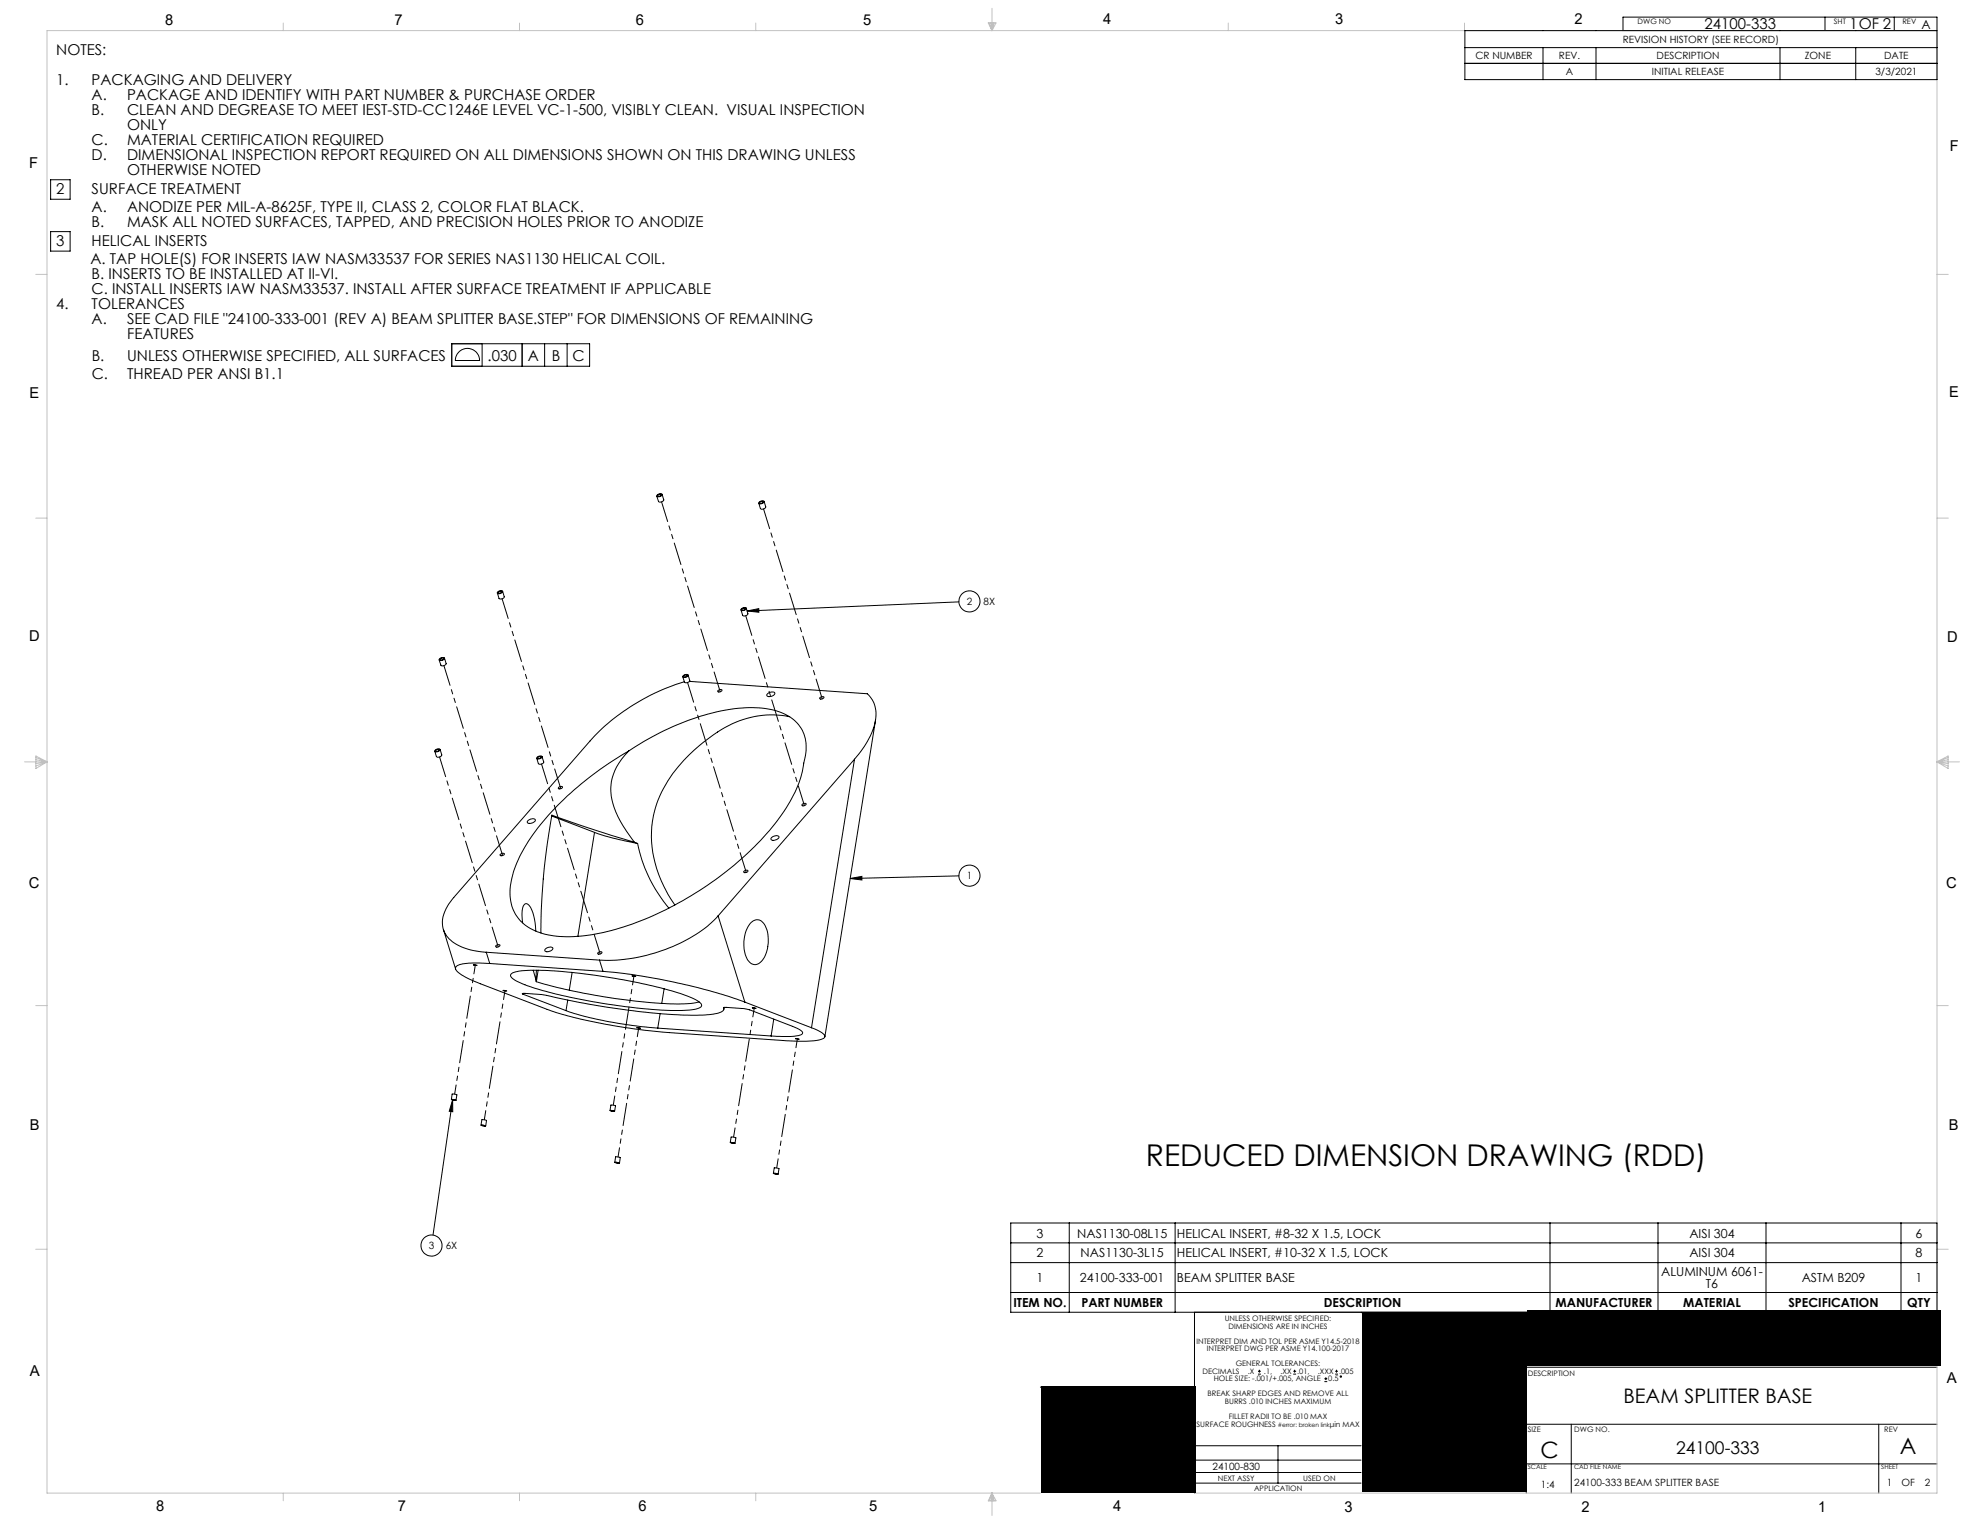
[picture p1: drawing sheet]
<svg xmlns="http://www.w3.org/2000/svg" width="559mm" height="432mm" viewBox="0 0 559 432" stroke-linecap="round" stroke-linejoin="round" font-family="sans-serif">
<g fill="none" stroke="#000" stroke-width=".28">
<path d="M413.4 17.9h133.3M413.4 13.4h133.3M435.5 13.4v9.1M450.4 13.4v9.1M458 8.6v-3.8h88.7v17.7h-133.3v-13.9h133.3M502.4 13.4v9.1M515.1 4.8v3.8M523.7 13.4v9.1M534.6 4.8v3.8M14.3 50.7h5.5v5.5h-5.5zM14.3 65.4h5.5v5.5h-5.5zM127.5 97h38.9v6.4h-38.9z"/>
<path d="M129.5 99.4a3.4 3.4 0 0 1 3.7-.8 3.4 3.4 0 0 1 2.2 3.1h-6.9l.2-1zM136.1 97v6.4M147.4 97v6.4M153.7 97v6.4M160.1 97v6.4M185.5 139.7l.2-.2a.58 .58 0 0 1 .6-.3 .58 .58 0 0 1 .5 .6l-.4 .3a.63 .63 0 0 1-1-.3zM185.7 139.7l.1-.1a.37 .37 0 0 1 .4-.2 .37 .37 0 0 1 .3 .4l-.1 .1a.37 .37 0 0 1-.4 .2 .37 .37 0 0 1-.3-.4zM186.9 139.6l.4 1.4-.3 .5a.89 .89 0 0 1-1.2 0l-.5-1.5M214.2 141.7l.3-.2a.58 .58 0 0 1 .6-.3 .58 .58 0 0 1 .5 .5l-.2 .3a.67 .67 0 0 1-.7 .3 .67 .67 0 0 1-.5-.4zM214.6 141.6a.48 .48 0 0 1 .8 .1l-.1 .1a.51 .51 0 0 1-.9 0zM215.7 141.5l.4 1.6-.3 .4a.94 .94 0 0 1-1.2 0l-.5-1.5M140.5 167l.2-.1a.62 .62 0 0 1 .6-.3 .62 .62 0 0 1 .5 .5l-.2 .2a.66 .66 0 0 1-.7 .3 .66 .66 0 0 1-.5-.4z"/>
<path d="M140.7 167.1l.1-.1a.39 .39 0 0 1 .4-.2 .39 .39 0 0 1 .3 .4l-.1 .1a.39 .39 0 0 1-.4 .2 .39 .39 0 0 1-.3-.4zM141.9 166.9l.4 1.5a1.01 1.01 0 0 1-1.5 .5l-.4-1.5M209.3 171.8l.3-.2a.54 .54 0 0 1 .6-.2 .54 .54 0 0 1 .4 .5l-.2 .2a.69 .69 0 0 1-.7 .3 .69 .69 0 0 1-.6-.4zM209.4 171.9l.2-.1a.39 .39 0 0 1 .4-.2 .39 .39 0 0 1 .3 .3 .54 .54 0 0 1-.9 0zM210.6 171.7l.5 1.5a.96 .96 0 0 1-1.5 .4l-.5-1.5M210.9 172.4l3.2-.6 .1 1zM270.6 169.9l-59.7 2.5M124.1 185.8l.2-.1a.58 .58 0 0 1 .6-.3 .58 .58 0 0 1 .5 .6l-.4 .3a.63 .63 0 0 1-1-.2zM124.2 186l.2-.1a.42 .42 0 0 1 .4-.2 .42 .42 0 0 1 .4 .2l-.2 .2a.44 .44 0 0 1-.4 .2 .44 .44 0 0 1-.4-.3zM125.4 185.8l.5 1.5-.3 .4a.89 .89 0 0 1-1.2 0l-.5-1.5M192.9 190.6l.1-.1a.58 .58 0 0 1 .7-.3 .58 .58 0 0 1 .4 .5l-.2 .3a.66 .66 0 0 1-.6 .3 .66 .66 0 0 1-.6-.5zM193 190.7l.1-.1a.45 .45 0 0 1 .8 .1l-.2 .2a.45 .45 0 0 1-.7-.1z"/>
<path d="M193.1 192.4a59.2 59.2 0 0 0-26.6 16.7l-38.4 44.2a10.1 10.1 0 0 0-3 8.8 9.4 9.4 0 0 0 7 5.8l5.1 .8M194.2 190.5l.5 1.7-.8 .5-.7-.2-.5-1.5M194.6 192.3l50.2 3.5a8.7 8.7 0 0 1 1.7 9.9l-.3 .7a28.2 28.2 0 0 1-5 7.9M202.6 194.9l.2-.1a.51 .51 0 0 1 .5-.2 .51 .51 0 0 1 .4 .3l-.2 .2a.53 .53 0 0 1-.5 .2 .53 .53 0 0 1-.4-.4zM216.6 195.8l.7-.4a.93 .93 0 0 1 1.4 .3 1.48 1.48 0 0 1-2.3 .5zM231.4 197l.2-.2a.54 .54 0 0 1 .5-.2 .54 .54 0 0 1 .4 .3 .66 .66 0 0 1-1.1 .1zM122.9 211.6l.1-.1a.58 .58 0 0 1 .7-.3 .58 .58 0 0 1 .4 .5l-.2 .2a.67 .67 0 0 1-.6 .4 .67 .67 0 0 1-.6-.5zM123 211.8l.2-.2a.37 .37 0 0 1 .4-.2 .37 .37 0 0 1 .3 .4 .51 .51 0 0 1-.9 0zM124.2 211.5l.5 1.5-.3 .5a.94 .94 0 0 1-1.2 0l-.5-1.5M151.6 213.7l.2-.2a.58 .58 0 0 1 .7-.3 .58 .58 0 0 1 .4 .5l-.2 .3a.66 .66 0 0 1-.6 .3 .66 .66 0 0 1-.6-.5zM151.8 213.7l.1-.1a.39 .39 0 0 1 .4-.2 .39 .39 0 0 1 .3 .4l-.1 .1a.37 .37 0 0 1-.4 .2 .37 .37 0 0 1-.3-.4zM153 213.5l.5 1.7-.9 .5-.7-.2-.4-1.5"/>
<path d="M177.4 211.9a14.6 14.6 0 0 0-3 18.7l1.4 2.4 3.2 4.7M222.8 202.3a27.7 27.7 0 0 0-23.4 6.5 37.4 37.4 0 0 0-15 21.3 32.6 32.6 0 0 0 6.1 25.3M241.2 214.3l-38.5 44.2M241.2 214.3l-12.2 75.8M247.1 203.3l-14.3 89.3M149 231.6l.5-.3a.9 .9 0 0 1 1.6 .3l-.8 .6a.89 .89 0 0 1-1.5-.3zM155.7 230.3l12.1 4.6M157.3 227.3a119.9 119.9 0 0 1 35.8-23.5 48.5 48.5 0 0 1 22.8-3.8 12.8 12.8 0 0 1 10.8 6.6 12.5 12.5 0 0 1 .1 8.8 34.9 34.9 0 0 1-8.1 17.2 93.1 93.1 0 0 1-48.4 30.6 33.3 33.3 0 0 1-18.7-.2 11.7 11.7 0 0 1-7.3-14.5 43 43 0 0 1 11.3-19.4zM157.7 222.2l.1-.1a.5 .5 0 0 1 .5-.2 .5 .5 0 0 1 .4 .4l-.2 .2a.5 .5 0 0 1-.5 .2 .5 .5 0 0 1-.4-.4zM167.8 234.9a72.8 72.8 0 0 0 12.2 3.2M167.8 234.9l-4.7 29.4M179 237.7l-13.3-4.2-9.9-3.5a183.1 183.1 0 0 0-3.2 33.3"/>
<path d="M179 237.7l1 .4M180 238.1a40.6 40.6 0 0 0 8.8 18.2M217.7 236.4l.6-.4a.94 .94 0 0 1 1.5 .4l-.8 .6a.79 .79 0 0 1-.8 .3 .79 .79 0 0 1-.6-.8zM226.4 227l.2-.1a.5 .5 0 0 1 .5-.2 .5 .5 0 0 1 .4 .3l-.1 .2a.55 .55 0 0 1-.6 .3 .55 .55 0 0 1-.5-.4zM141.1 241.2l.3-.2a.51 .51 0 0 1 .5-.2 .51 .51 0 0 1 .4 .4l-.2 .1a.53 .53 0 0 1-.5 .3 .53 .53 0 0 1-.5-.4zM202.7 258.5a40.9 40.9 0 0 1-20.1 11.1l-4.3 .9a39 39 0 0 1-9.1 .5M202.7 258.5l7.5 24.3M210 245.9l.1-.2a.51 .51 0 0 1 .6-.2 .51 .51 0 0 1 .4 .4l-.4 .3a.45 .45 0 0 1-.5 .2 .45 .45 0 0 1-.3-.4zM239.9 247.9l3.3-.6v1.1zM270.6 247.2l-30.7 .7M125.1 262.3l3.5 11.2M133.6 272.3l1.1 .2z"/>
<path d="M137.2 268.7l32 2.3M137.2 268.7l1 3.2M138.2 271.9a19.9 19.9 0 0 0-9.1 .6 .96 .96 0 0 0-.6 .9 .96 .96 0 0 0 .7 .9l1.9 1.3 2.6 1.3 20.7 8a147.9 147.9 0 0 0 34.5 6.5l32 2.3a31.3 31.3 0 0 0 11.2-.5 .76 .76 0 0 0 .7-.7 .76 .76 0 0 0-.5-.8l-1.3-.8-2-.8M138.2 271.9l32 2.2M140 266.8h.1a.54 .54 0 0 1 .5-.3 .54 .54 0 0 1 .5 .4l-.1 .1a.56 .56 0 0 1-.6 .4 .56 .56 0 0 1-.5-.5zM142 279.5l1 .2zM144.3 274.9l.1-.2a17.3 17.3 0 0 1 8.4-.8 161 161 0 0 1 41.2 7.2l2.4 1.1a2.4 2.4 0 0 1 1.6 1.6 4.4 4.4 0 0 1-3.7 1.3 141.3 141.3 0 0 1-34.5-3.9 52.6 52.6 0 0 1-14.8-4.8 1.12 1.12 0 0 1-.7-1.5zM147.5 260.5a6.9 6.9 0 0 1 .6-5.3l.4-.2a4 4 0 0 1 2.1 3.5l.6 4.2M150.5 273.8l.8 3M151.3 276.8v.2a160.2 160.2 0 0 0 41.7 6.3l4.3-.5M151.4 273.8l-.1 3M151.9 273.8l-.5 3.3"/>
<path d="M153.9 267.8l.5-.3a.92 .92 0 0 1 1.6 .3l-.8 .6a.79 .79 0 0 1-.8 .3 .79 .79 0 0 1-.6-.7zM161.5 274.5l-.8 5M168.7 269l.2-.3a.53 .53 0 0 1 .5-.2 .53 .53 0 0 1 .5 .4l-.4 .3a.43 .43 0 0 1-.5 .2 .43 .43 0 0 1-.3-.4zM169.2 271l1 3.1M170.2 274.1l.8 .1a168 168 0 0 1 39.2 8.6M178.4 275.4l1 .2zM187.4 279l-.6 4.2M211.7 260.6a2.41 2.41 0 0 1 2.5-1 2.41 2.41 0 0 1 1.9 1.9 10 10 0 0 1-1.4 10 2.29 2.29 0 0 1-3.8-.8 10.1 10.1 0 0 1 .8-10.1zM147.6 280.6l-.2-.2 5.4 .3 1.4 .2a197 197 0 0 0 44 5.6l3.6-.4a2.54 2.54 0 0 0 2.5-1.3l-.1-.4M147.6 280.6l12.1 4.6M147.7 280.4l-.1 .2M159.7 285.2a106.2 106.2 0 0 0 25.9 5"/>
<path d="M160.2 282.3l-.5 2.9M179.7 290l1.1 .2zM185.6 290.2l32 2.2M186.3 286.1l-.7 4.1M204.2 284.4l5.5 .2 1.5 .3 13.8 5.3a1.8 1.8 0 0 1 1.5 1.4 4.9 4.9 0 0 1-3.9 .9l-5-.1M204.2 284.3v.1M204.4 284.3l-.1 .5M210.2 282.8l18.8 7.3M212.3 284.4l1.1 .2zM218.4 287.6l-.8 4.8M224.5 293.1l1.1 .2zM127.4 310.3l1.3 .2z"/>
<path d="M127.4 310.3l.2-1.5h.5l.8 .2-.2 1.5M127.6 310.3l.9 .2zM127.7 310.4l.1 3.4-1-.2zM127.7 310.4l-5.5 38.2M135.7 317.5l1.4 .3zM135.7 317.5l.3-1.5h.7l.6 .2-.2 1.5M136 317.6l.8 .1zM172.2 313.4l1.3 .2zM172.2 313.4l.2-1.5h.6l.7 .2-.2 1.5M172.4 313.4l.8 .2zM173.5 328l1.3 .3zM173.5 328l.2-1.5h.9l.4 .2-.2 1.6"/>
<path d="M173.7 328l.9 .2zM206.1 322.4l1.3 .3zM206.1 322.4l.2-1.5h.5l.9 .2-.3 1.6M206.3 322.5l.9 .1zM218.3 331.1l1.3 .3zM218.3 331.2l.2-1.6h.5l.9 .2-.3 1.6M218.5 331.2l.9 .1zM285.3 350.8h261.4M285.3 356.3h261.4M301.8 345.2v25.1M331.6 345.2v25.1M437.4 345.2v24.7"/>
<path d="M467.9 345.2v24.7M498.4 345.2v24.7M536.5 345.2v24.7M285.3 364.8h261.4M337.1 370.3v51.1M384.2 370.3v.2M430.6 374.7h.1M430.6 378.7h.1M430.7 370.3v51.1M546.7 369.9v-24.7h-261.4v25.1h145.6M293.6 391.5h43.5M355 387.8h.8"/>
<path d="M355 387h.8M355.4 386.6v.8M365 387.8h.8M365 387h.8M365.4 386.6v.8M373.8 389.9h.8M373.8 389.1h.8M374.2 388.7v.8M376.8 387.8h.8M376.8 387h.8M377.2 386.6v.8M430.6 385.9h116.1"/>
<path d="M430.6 393h.1M337.1 418.6h47M337.1 415.6h47M337.1 408h47M337.1 412.1h47M360.7 408v10.6M430.6 402h116.1M430.7 413.1h116M443.4 402v19.4M530.2 402v19.4"/>
<circle cx="273.6" cy="169.7" r="2.98"/>
<circle cx="273.6" cy="247.1" r="2.98"/>
<circle cx="121.8" cy="351.5" r="2.98"/>
<circle cx="378.4" cy="388.5" r=".21"/>
</g>
<g fill="none" stroke="#c0c0c0" stroke-width=".28">
<path d="M79.9 6.5v2.1M146.6 6.5v2.1M213.3 6.5v2.1M278.9 6.5h2.2l-1.1 2.1zM279.1 6.5l.9 2.1M279.6 6.5l.4 2.1M280 2.4v6.2M280.3 6.5l-.3 2.1M280.6 6.5l-.6 2.1M346.6 6.5v2.1M413.3 6.5v2.1M10.1 77.4h3.2"/>
<path d="M546.7 77.4h3.1M10.1 146.2h3.2M546.7 146.2h3.1M6.9 215h6.4M10.1 213.4l3.2 1.6-3.2 1.9zM10.1 213.8l3.2 1.2M10.1 214.4l3.2 .6M13.3 215l-3.2 1.2M13.3 215l-3.2 .5M546.7 215h6.3M546.7 215l3.1 .5M546.7 215l3.1 1.2"/>
<path d="M546.7 215l3.1-1.6v3.5zM549.8 214.4l-3.1 .6M549.8 213.8l-3.1 1.2M10.1 283.8h3.2M546.7 283.8h3.1M10.1 352.6h3.2M546.7 352.6h3.1M546.7 369.9v-361.3h-533.4v412.8h280.3M546.7 385.5v35.9h-209.6M79.9 421.4v2.1M146.6 421.4v2.1M213.3 421.4v2.1"/>
<path d="M280 421.4v6.3M280 421.4l1.1 2.2h-2.2zM280 421.4l.6 2.2M280 421.4l-.9 2.2M280 421.4l-.4 2.2M280 421.4l.3 2.2"/>
</g>
<g fill="#000">
<path d="M431 369.7h116.7v15.6h-116.7zM293.8 391.3h43.5v30h-43.5zM384.3 370.3h46.5v50.8h-46.5z"/>
<path d="M210.9 172.4l3.2-.6 .1 1zM239.9 247.9l3.3-.6v1.1zM127.7 310.4l.1 3.4-1-.2z"/>
</g>
<path d="M203.3 195.2l-16.6-53.6M232 197.2l-16.5-53.6M158.3 222.6l-16.6-53.6M227 227.4l-16.5-53.6M141.8 241.4l-16.5-53.6M210.6 246.2l-16.6-53.6M140.6 267.2l-16.6-53.6M169.4 269.2l-16.6-53.6" fill="none" stroke="#000" stroke-width=".28" stroke-dasharray="6.3 1.3 1.3 1.3 1.3 1.3" stroke-dashoffset=".5"/>
<path d="M134.2 272.3l-5.9 36.5M142.5 279.5l-5.8 36.5M178.9 275.4l-5.8 36.5M180.3 290l-5.9 36.5M212.9 284.4l-5.9 36.5M225 293.1l-5.8 36.5" fill="none" stroke="#000" stroke-width=".28" stroke-dasharray="6.3 1.3 1.3 1.3 1.3 1.3" stroke-dashoffset="3.7"/>
<text font-size="8.5" x="323.4" y="329">REDUCED DIMENSION DRAWING (RDD)</text>
<g font-size="6.3">
<text x="434.7" y="411.3">C</text>
<text x="536.2" y="410.2">A</text>
</g>
<text font-size="5.6" x="458.2" y="396">BEAM SPLITTER BASE</text>
<text font-size="4.9" x="473.1" y="410.2">24100-333</text>
<g font-size="4.2">
<text x="46.6" y="6.9">8</text>
<text x="111.3" y="6.9">7</text>
<text x="179.5" y="6.9">6</text>
<text x="243.6" y="7">5</text>
<text x="311.3" y="6.8">4</text>
<text x="376.8" y="6.9">3</text>
<text x="444.3" y="6.9">2</text>
<text x="481.1" y="8.2">24100-333</text>
<text x="522" y="8.2">1OF 2</text>
<text x="15.9" y="15.6">NOTES:</text>
<text x="15.9" y="24.1">1.</text>
<text x="25.9" y="24.1">PACKAGING AND DELIVERY</text>
<text x="25.9" y="28.3">A.</text>
<text x="35.9" y="28.3">PACKAGE AND IDENTIFY WITH PART NUMBER &amp; PURCHASE ORDER</text>
<text x="25.9" y="32.5">B.</text>
<text x="35.9" y="32.5">CLEAN AND DEGREASE TO MEET IEST-STD-CC1246E LEVEL VC-1-500, VISIBLY CLEAN. VISUAL INSPECTION</text>
<text x="25.9" y="41">C.</text>
<text x="35.9" y="36.8">ONLY</text>
<text x="35.9" y="41">MATERIAL CERTIFICATION REQUIRED</text>
<text x="8.2" y="47.4">F</text>
<text x="25.9" y="45.2">D.</text>
<text x="35.9" y="45.2">DIMENSIONAL INSPECTION REPORT REQUIRED ON ALL DIMENSIONS SHOWN ON THIS DRAWING UNLESS</text>
<text x="550.3" y="42.6">F</text>
<text x="35.9" y="49.5">OTHERWISE NOTED</text>
<text x="15.9" y="54.7">2</text>
<text x="25.9" y="54.7">SURFACE TREATMENT</text>
<text x="25.9" y="59.9">A.</text>
<text x="35.9" y="59.9">ANODIZE PER MIL-A-8625F, TYPE II, CLASS 2, COLOR FLAT BLACK.</text>
<text x="25.9" y="64.1">B.</text>
<text x="35.9" y="64.1">MASK ALL NOTED SURFACES, TAPPED, AND PRECISION HOLES PRIOR TO ANODIZE</text>
<text x="15.9" y="69.3">3</text>
<text x="25.9" y="69.3">HELICAL INSERTS</text>
<text x="25.5" y="74.5">A. TAP HOLE(S) FOR INSERTS IAW NASM33537 FOR SERIES NAS1130 HELICAL COIL.</text>
<text x="25.9" y="78.7">B. INSERTS TO BE INSTALLED AT II-VI.</text>
<text x="25.9" y="83">C. INSTALL INSERTS IAW NASM33537. INSTALL AFTER SURFACE TREATMENT IF APPLICABLE</text>
<text x="15.9" y="87.2">4.</text>
<text x="25.9" y="87.2">TOLERANCES</text>
<text x="25.9" y="91.4">A.</text>
<text x="35.9" y="91.4">SEE CAD FILE &quot;24100-333-001 (REV A) BEAM SPLITTER BASE.STEP&quot; FOR DIMENSIONS OF REMAINING</text>
<text x="35.9" y="95.7">FEATURES</text>
<text x="25.9" y="101.8">B.</text>
<text x="35.9" y="101.8">UNLESS OTHERWISE SPECIFIED, ALL SURFACES</text>
<text x="137.6" y="101.8">.030</text>
<text x="149" y="101.8">A</text>
<text x="155.7" y="101.8">B</text>
<text x="161.5" y="101.8">C</text>
<text x="25.9" y="107.1">C.</text>
<text x="35.9" y="107.1">THREAD PER ANSI B1.1</text>
<text x="8.4" y="112.3">E</text>
<text x="550.1" y="112">E</text>
<text x="8.2" y="181">D</text>
<text x="549.6" y="181.2">D</text>
<text x="8.2" y="250.5">C</text>
<text x="549.2" y="250.7">C</text>
<text x="8.4" y="318.8">B</text>
<text x="550" y="319">B</text>
<text x="8.4" y="388.4">A</text>
<text x="549.4" y="390.2">A</text>
<text x="44.1" y="426.6">8</text>
<text x="112.2" y="426.6">7</text>
<text x="180.2" y="426.6">6</text>
<text x="245.3" y="426.6">5</text>
<text x="314.1" y="426.6">4</text>
<text x="379.5" y="426.7">3</text>
<text x="446.4" y="426.7">2</text>
<text x="513.1" y="426.7">1</text>
</g>
<g font-size="3.5">
<text x="542.3" y="8.2">A</text>
<text x="292.5" y="349.3">3</text>
<text x="304" y="349.3">NAS1130-08L15</text>
<text x="332.2" y="349.3">HELICAL INSERT, #8-32 X 1.5, LOCK</text>
<text x="476.8" y="349.3">AISI 304</text>
<text x="540.6" y="349.3">6</text>
<text x="292.5" y="354.9">2</text>
<text x="305" y="354.9">NAS1130-3L15</text>
<text x="332.2" y="354.9">HELICAL INSERT, #10-32 X 1.5, LOCK</text>
<text x="476.8" y="354.9">AISI 304</text>
<text x="540.6" y="354.9">8</text>
<text x="292.5" y="361.9">1</text>
<text x="304.8" y="361.9">24100-333-001</text>
<text x="332.2" y="361.9">BEAM SPLITTER BASE</text>
<text x="468.8" y="360.1">ALUMINUM 6061-</text>
<text x="481.5" y="363.6">T6</text>
<text x="508.5" y="361.9">ASTM B209</text>
<text x="540.6" y="361.9">1</text>
<text x="286" y="368.9">ITEM NO.</text>
<text x="305.2" y="368.9">PART NUMBER</text>
<text x="373.6" y="368.9">DESCRIPTION</text>
<text x="439" y="368.9">MANUFACTURER</text>
<text x="475" y="368.9">MATERIAL</text>
<text x="504.7" y="368.9">SPECIFICATION</text>
<text x="538.3" y="368.9">QTY</text>
</g>
<g font-size="2.8">
<text x="416.4" y="16.7">CR NUMBER</text>
<text x="440" y="16.7">REV.</text>
<text x="458" y="12.1">REVISION HISTORY (SEE RECORD)</text>
<text x="467.5" y="16.7">DESCRIPTION</text>
<text x="509.3" y="16.7">ZONE</text>
<text x="531.8" y="16.7">DATE</text>
<text x="441.9" y="21.2">A</text>
<text x="466.2" y="21.2">INITIAL RELEASE</text>
<text x="529.3" y="21.2">3/3/2021</text>
<text x="272.8" y="170.8">2</text>
<text x="277.6" y="170.8">8X</text>
<text x="272.8" y="248.2">1</text>
<text x="121" y="352.6">3</text>
<text x="125.8" y="352.6">6X</text>
<text x="342.2" y="414.8">24100-830</text>
<text x="434.9" y="419.9">1:4</text>
<text x="444.3" y="419.5">24100-333 BEAM SPLITTER BASE</text>
<text x="532.5" y="419.5">1</text>
<text x="536.6" y="419.5">OF</text>
<text x="543.3" y="419.5">2</text>
</g>
<g font-size="2.1">
<text x="462.2" y="6.6">DWG NO</text>
<text x="517.6" y="6.6">SHT</text>
<text x="536.9" y="6.6">REV</text>
<text x="345.6" y="373">UNLESS OTHERWISE SPECIFIED:</text>
<text x="346.7" y="375.1">DIMENSIONS ARE IN INCHES</text>
<text x="337.7" y="379.3">INTERPRET DIM AND TOL PER ASME Y14.5-2018</text>
<text x="340.6" y="381.4">INTERPRET DWG PER ASME Y14.100-2017</text>
<text x="339.4" y="387.8">DECIMALS</text>
<text x="342.6" y="389.9">HOLE SIZE: -.001/+.005, ANGLE</text>
<text x="348.8" y="385.7">GENERAL TOLERANCES:</text>
<text x="352.2" y="387.8">.X</text>
<text x="356.7" y="387.8">.1,</text>
<text x="361.4" y="387.8">.XX</text>
<text x="366.1" y="387.8">.01,</text>
<text x="371.9" y="387.8">.XXX</text>
<text x="374.9" y="389.9">0.5</text>
<text x="377.9" y="387.8">.005</text>
<text x="431.2" y="388.4">DESCRIPTION</text>
<text x="340.8" y="394.1">BREAK SHARP EDGES AND REMOVE ALL</text>
<text x="345.7" y="396.2">BURRS .010 INCHES MAXIMUM</text>
<text x="346.8" y="400.5">FILLET RADII TO BE .010 MAX</text>
<text x="337.7" y="402.8">SURFACE ROUGHNESS</text>
<text x="375.3" y="402.8">μin MAX</text>
<text x="431.2" y="404.1">SIZE</text>
<text x="444.3" y="404.1">DWG NO.</text>
<text x="531.8" y="404.1">REV</text>
<text x="343.7" y="417.8">NEXT ASSY</text>
<text x="367.8" y="417.8">USED ON</text>
<text x="353.9" y="420.7">APPLICATION</text>
</g>
<g font-size="1.8">
<text x="431.2" y="414.7">SCALE</text>
<text x="444.3" y="414.7">CAD FILE NAME</text>
<text x="530.9" y="414.7">SHEET</text>
</g>
<text font-size="1.7" x="360.6" y="402.8">#error: broken link</text>
</svg>
